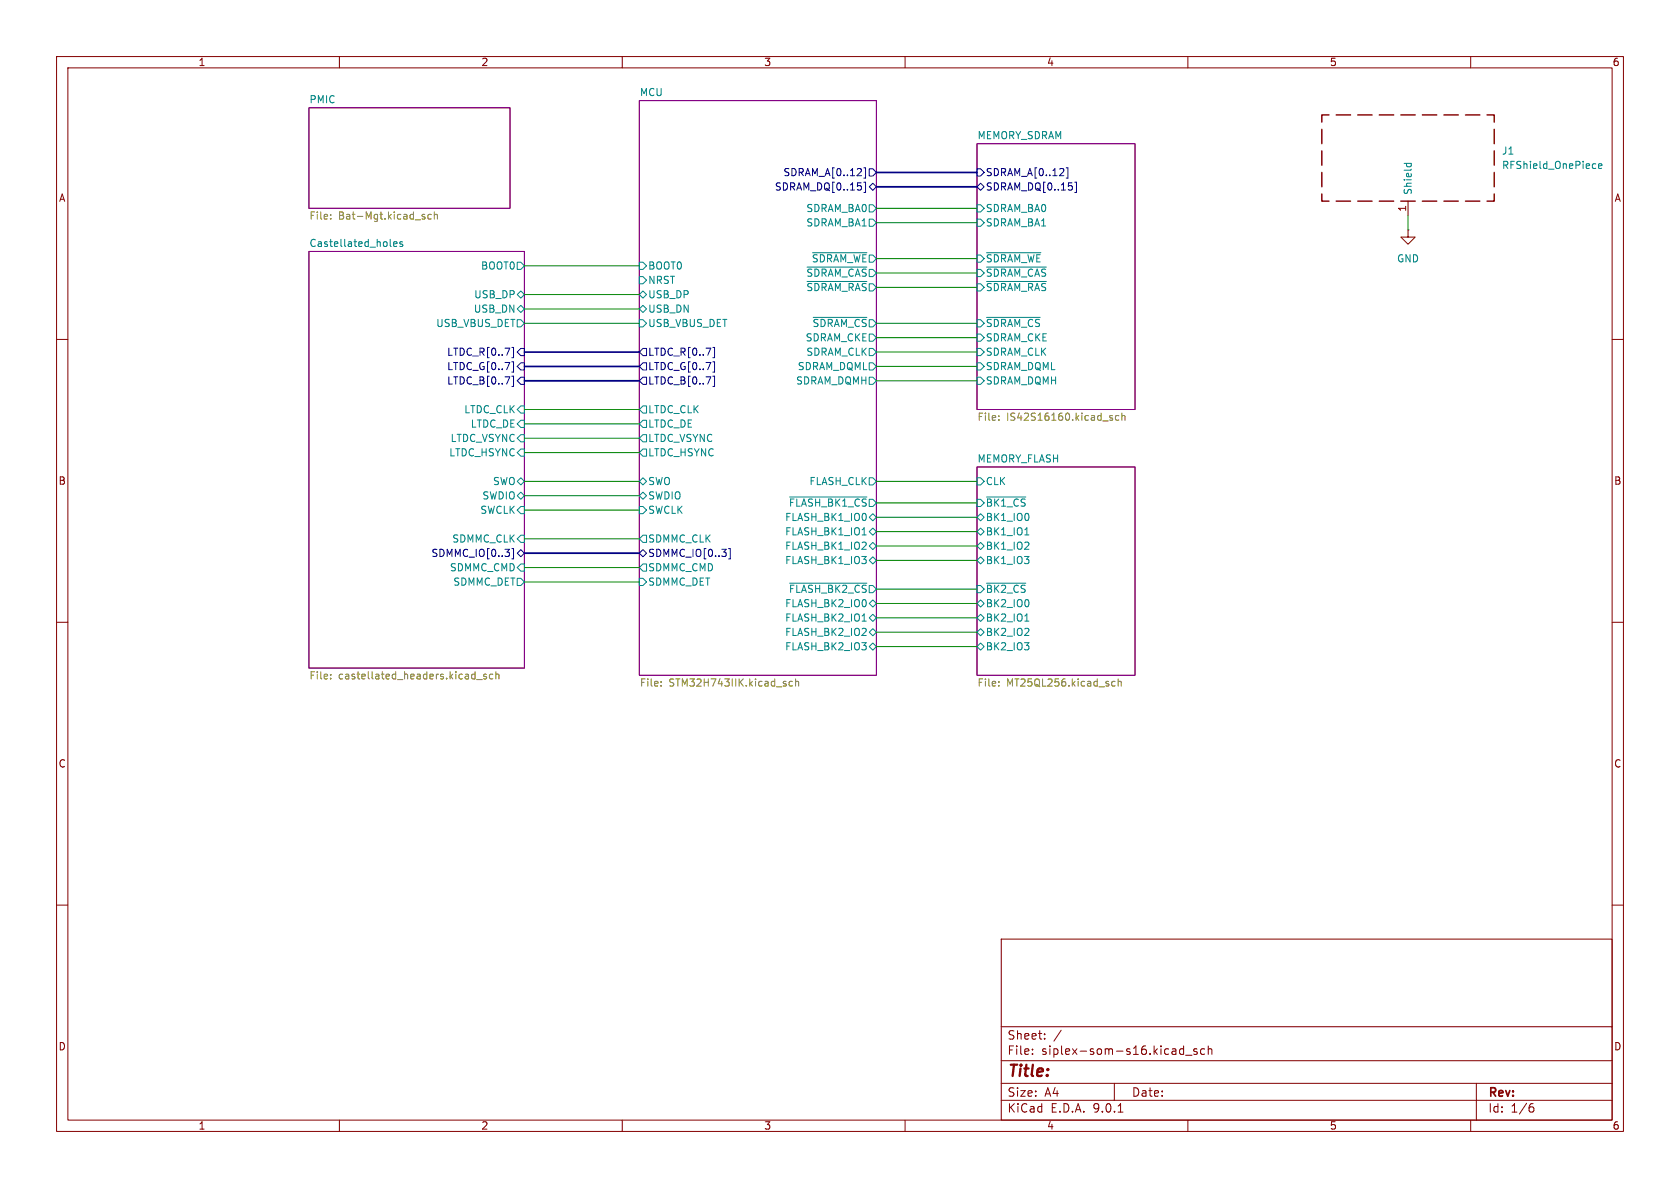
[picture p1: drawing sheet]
<svg xmlns="http://www.w3.org/2000/svg" width="297mm" height="210mm" viewBox="0 0 297 210" stroke-linecap="round" stroke-linejoin="round" font-family="sans-serif">
<path d="M0 0h297v210h-297z" fill="#fff" stroke="#fff" stroke-width=".18"/>
<g fill="none" stroke="#840000" stroke-width=".18">
<path d="M10 10h277v190h-277zM12 12h273v186h-273zM60 10v2M110 10v2M160 10v2M210 10v2M260 10v2M248.9 35.6v2.5M248.9 40.6v1.3h1.3l-1.3 1.3-1.3-1.3h1.3M248.9 40.6h.1M10 60h2M285 60h2"/>
<path d="M10 110h2M285 110h2M10 160h2M177 166h108v32h-108zM285 160h2M60 198v2M110 198v2M160 198v2M177 194.5h108M177 191.5h108M177 187.5h108M177 181.5h108"/>
<path d="M182.5 186.3v.1M182.5 185.5v.1M184.7 183.6v.1M184.7 182.8v.1M187.6 182.1l-1.3 2M197 191.5v3M197.7 196.6h.8M208.5 186.1l.3 .3 .4-.1M209.2 184.9v1.5M209.2 185.5l-.4-.1-.3 .3M209.6 186.5h1.1M210 198v2"/>
<path d="M211.6 185.5l-.4-.1-.2 .2 .1 .2 .5 .2v.3h-.6M213 185.5l-.5-.1-.3 .3v.4l.2 .2h.6M213.6 185.5l.2-.1 .4 .1v.9M213.6 184.9v1.5M260 198v2M261 191.5v6.5M270.6 195.7h.4l.2 .3-.1 .5-.5 .1M271 195.1l-.4 .1"/>
</g>
<path d="M54.6 19.1h35.6v17.7h-35.6zM113 17.8h41.9v101.6h-41.9zM172.7 25.4h28v47h-28zM54.6 44.5h38.1v73.6h-38.1zM172.7 82.6h28v36.8h-28z" fill="none" stroke="#840084" stroke-width=".18"/>
<g fill="none" stroke="#008484" stroke-width=".18">
<path d="M153.7 36.2h.6l.6 .6-.6 .7h-.6zM153.7 38.7h.6l.6 .7-.6 .6h-.6zM172.7 36.2h.7l.6 .6-.6 .7h-.7zM172.7 38.7h.7l.6 .7-.6 .6h-.7zM248.2 28.9h1.3M248.7 28.9v.3M249.4 28.9l.1 .3M282 28.9l.1 .1M282.1 29.7l-.1 .1M282.6 29.4l.6-.2-.1-.2-.3-.1-.2 .2 .1 .6h.4M69.6 43.2l.6-.2-.1-.2-.3-.1-.2 .2v.6h.5M71.2 42.8l-.3-.1-.2 .2v.2l.5 .1v.3h-.5"/>
<path d="M91.4 54.6l.7-.6 .6 .6-.6 .6zM91.4 56.5h.7l.6 .7-.6 .6h-.7zM91.4 46.4h.7l.6 .6-.6 .6h-.7zM92.1 51.4l.6 .7-.6 .6-.7-.6zM113 56.5h.7l.6 .7-.6 .6h-.7zM113 46.4h.7l.6 .6-.6 .6h-.7zM113 48.9h.7l.6 .6-.6 .7h-.7zM113.7 51.4l.6 .7-.6 .6-.7-.6zM113.7 54l.6 .6-.6 .6-.7-.6zM142.7 47.2h10.6M142.7 49.8h10.6M143.6 44.7h9.7"/>
<path d="M143.8 56.1h9.5M153.7 59.1h.6l.6 .6-.6 .6h-.6zM172.7 45.1h.7l.6 .6-.6 .7h-.7zM172.7 47.6h.7l.6 .7-.6 .6h-.7zM172.7 50.2h.7l.6 .6-.6 .6h-.7zM172.7 56.5h.7l.6 .7-.6 .6h-.7zM172.7 59.1h.7l.6 .6-.6 .6h-.7zM174.4 44.7h9.6M174.4 47.2h10.6M174.4 49.8h10.6M174.4 56.1h9.5M92.1 76.8h.6v1.3h-.6l-.7-.6z"/>
<path d="M92.1 71.8h.6v1.2h-.6l-.7-.6zM92.1 74.3h.6v1.3h-.6l-.7-.7zM113.7 76.8h.6v1.3h-.6l-.7-.6zM113.7 79.4h.6v1.2h-.6l-.7-.6zM113.7 71.8h.6v1.2h-.6l-.7-.6zM113.7 74.3h.6v1.3h-.6l-.7-.7zM153.7 66.7h.6l.6 .6-.6 .6h-.6zM153.7 61.6h.6l.6 .6-.6 .7h-.6zM153.7 64.1h.6l.6 .7-.6 .6h-.6zM172.7 64.1h.7l.6 .7-.6 .6h-.7zM172.7 61.6h.7l.6 .6-.6 .7h-.7zM172.7 66.7h.7l.6 .6-.6 .6h-.7z"/>
<path d="M91.4 80l.7-.6h.6v1.2h-.6zM91.4 87.6l.7-.6 .6 .6-.6 .7zM91.4 85.1l.7-.6 .6 .6-.6 .6zM92.1 89.5h.6v1.3h-.6l-.7-.6zM92.1 94.6h.6v1.3h-.6l-.7-.6zM92.1 99.7h.6v1.3h-.6l-.7-.7zM113 85.1l.7-.6 .6 .6-.6 .6zM113 89.5h.7l.6 .7-.6 .6h-.7zM113.7 87l.6 .6-.6 .7-.7-.7zM113.7 94.6h.6v1.3h-.6l-.7-.6zM113.7 99.7h.6v1.3h-.6l-.7-.7zM139.6 87.9h13.7"/>
<path d="M152.4 97.1h.7M152.4 98.4h.7l-.4 .5M152.4 94.6h.7M153.1 91v.8M153.1 96v.4M153.1 99v.5M153.7 84.5h.6l.6 .6-.6 .6h-.6zM153.7 91.4l.6-.6 .6 .6-.6 .7zM153.7 94l.6-.7 .6 .7-.6 .6zM153.7 96.5l.6-.6 .6 .6-.6 .7zM154.3 98.4l.6 .7-.6 .6-.6-.6zM172.7 84.5h.7l.6 .6-.6 .6h-.7z"/>
<path d="M172.7 96.5l.7-.6 .6 .6-.6 .7zM172.7 88.3h.7l.6 .6-.6 .6h-.7zM172.7 94l.7-.7 .6 .7-.6 .6zM172.7 99.1l.7-.7 .6 .7-.6 .6zM173.4 90.8l.6 .6-.6 .7-.7-.7zM174.4 87.9h7M181.1 97.1h.8M181.2 94.6h.7M181.8 96v.4M91.4 102.2h.7l.6 .7-.6 .6h-.7zM113 102.2h.7l.6 .7-.6 .6h-.7zM139.6 103.1h13.7"/>
<path d="M152.4 112.3h.7M152.4 113.6h.7l-.4 .5M152.4 109.8h.7M153.1 106.2v.8M153.1 111.2v.4M153.1 114.2v.6M153.7 109.2l.6-.6 .6 .6-.6 .7zM153.7 106.7l.6-.7 .6 .7-.6 .6zM153.7 114.3l.6-.6 .6 .6-.6 .6zM154.3 111.1l.6 .7-.6 .6-.6-.6zM172.7 111.8l.7-.7 .6 .7-.6 .6zM172.7 106.7l.7-.7 .6 .7-.6 .6z"/>
<path d="M172.7 103.5h.7l.6 .6-.6 .7h-.7zM172.7 109.2l.7-.6 .6 .6-.6 .7zM172.7 114.3l.7-.6 .6 .6-.6 .6zM174.4 103.1h7M181.1 112.3h.8M181.2 109.8h.7M181.8 111.2v.4"/>
</g>
<g fill="none" stroke="#848400" stroke-width=".18">
<path d="M58.5 38.6v.1M58.5 38v.1M74.8 38.3l.3 .1 .1 .2-.2 .1h-.3M74.8 37.9l.3 .1M76.2 38l-.3-.1-.3 .2 .2 .6h.4M76.8 38l.2-.1 .3 .1v.7M76.8 37.5v1.2M176.6 73.5v.1M176.6 74.2v.1M196.5 73.9l.2 .2-.2 .2M196.5 73.5h.1M197.8 73.5h-.4l-.2 .2 .1 .5h.5"/>
<path d="M198.3 73.6l.2-.1h.3l.1 .8M198.3 73v1.3M58.5 119.2v.2M58.5 119.9v.1M86 119.2h-.3l-.2 .2 .1 .1 .4 .2v.3h-.5M87.1 119.2h-.3l-.3 .2 .1 .6h.5M87.7 119.3l.2-.1h.3v.8M87.7 118.7v1.3M84.3 120.1h1M116.9 121.2v.1M116.9 120.5v.1M140.1 120.5l-.4-.1-.2 .3 .1 .5h.5"/>
<path d="M140.6 120.6l.2-.2 .3 .1 .1 .8M140.6 120v1.3M176.6 121.2v.1M176.6 120.5v.1M196.6 121.2l.2 .1 .3-.1M197.1 120.5l-.3-.1-.2 .2M197.7 120.6l.2-.2 .3 .1v.8M197.7 120v1.3"/>
</g>
<g fill="none" stroke="#000084" stroke-width=".18">
<path d="M152.7 29.7h.3v1.8h-.3M152.7 32.2h.3v1.8h-.3M153.7 29.8h.6l.6 .7-.6 .6h-.6zM153.7 33l.6-.6 .6 .6-.6 .7zM172.7 29.8h.7l.6 .7-.6 .6h-.7zM172.7 33l.7-.6 .6 .6-.6 .7zM188.5 29.7h.3v1.8h-.3M190 32.2h.3v1.8h-.3M90.5 61.4h.3v1.8h-.3M90.5 66.5h.3v1.8h-.3M90.5 64h.3v1.8h-.3M91.4 62.2l.7-.6h.6v1.3h-.6z"/>
<path d="M91.4 67.3l.7-.6h.6v1.2h-.6zM92.1 64.1h.6v1.3h-.6l-.7-.6zM113.7 61.6h.6v1.3h-.6l-.7-.7zM113.7 66.7h.6v1.2h-.6l-.7-.6zM113.7 64.1h.6v1.3h-.6l-.7-.6zM126 61.4h.3v1.8h-.3M126 64h.3v1.8h-.3M126 66.5h.3v1.8h-.3M90.5 97h.3v1.8h-.3M91.4 97.8l.7-.6 .6 .6-.6 .6zM113 97.8l.7-.6 .6 .6-.6 .6zM128.8 97h.3v1.8h-.3"/>
</g>
<g fill="none" stroke="#840000" stroke-width=".25">
<path d="M233.7 34.3v1.3h1.2M233.7 22.9v2.5M233.7 26.7v2.5M233.7 30.5v2.5M234.9 20.3h-1.2v1.3M236.2 20.3h2.6M236.2 35.6h2.6M240 20.3h2.6M240 35.6h2.6M243.8 20.3h2.6M243.8 35.6h2.6M247.6 20.3h2.6"/>
<path d="M247.6 35.6h2.6M251.5 20.3h2.5M251.5 35.6h2.5M255.3 20.3h2.5M255.3 35.6h2.5M259.1 20.3h2.5M259.1 35.6h2.5M262.9 20.3h1.3v1.3M264.2 34.3v1.3h-1.3M264.2 22.9v2.5M264.2 26.7v2.5M264.2 30.5v2.5"/>
</g>
<path d="M154.9 30.5h17.8M154.9 33h17.8M92.7 62.2h20.3M92.7 64.8h20.3M92.7 67.3h20.3M92.7 97.8h20.3" fill="none" stroke="#000084" stroke-width=".3"/>
<g fill="none" stroke="#008400" stroke-width=".18">
<path d="M154.9 36.8h17.8M154.9 39.4h17.8M248.9 38.1v2.5M92.7 57.2h20.3M92.7 47h20.3M92.7 54.6h20.3M92.7 52.1h20.3M154.9 59.7h17.8M154.9 57.2h17.8M154.9 45.7h17.8M154.9 48.3h17.8M154.9 50.8h17.8"/>
<path d="M92.7 74.9h20.3M92.7 72.4h20.3M92.7 77.5h20.3M154.9 64.8h17.8M154.9 62.2h17.8M154.9 67.3h17.8M92.7 80h20.3M92.7 85.1h20.3M92.7 87.6h20.3M92.7 95.3h20.3M92.7 90.2h20.3M154.9 88.9h17.8"/>
<path d="M154.9 91.4h17.8M154.9 96.5h17.8M154.9 99.1h17.8M154.9 94h17.8M154.9 85.1h17.8M92.7 100.3h20.3M92.7 102.9h20.3M154.9 106.7h17.8M154.9 111.8h17.8M154.9 104.1h17.8M154.9 114.3h17.8M154.9 109.2h17.8"/>
</g>
<text font-size="2.8" fill="#840000" x="178" y="190.9">Title:</text>
<g font-size="2.1" fill="#840000">
<text x="178" y="184">Sheet:</text>
<text x="178" y="186.7">File:</text>
<text x="184.1" y="186.7">siplex-som-s16.kicad_sch</text>
<text x="178" y="196.9">KiCad</text>
<text x="178" y="194.1">Size:</text>
<text x="184.7" y="194.1">A4</text>
<text x="185.7" y="196.9">E.D.A.</text>
<text x="193.3" y="196.9">9.0.1</text>
<text x="200" y="194.1">Date:</text>
<text x="263" y="194.3">Rev:</text>
<text x="263" y="196.9">Id:</text>
<text x="267.1" y="196.9">1/6</text>
</g>
<g font-size="1.8" fill="#840000">
<text x="35" y="11.9">1</text>
<text x="85" y="11.9">2</text>
<text x="135" y="11.9">3</text>
<text x="185" y="11.9">4</text>
<text x="235" y="11.9">5</text>
<text x="285" y="11.9">6</text>
<text x="10.3" y="35.9">A</text>
<text x="285.3" y="35.9">A</text>
<text x="248.7" y="37.5" transform="rotate(-90 248.7 37.5)">1</text>
<text x="10.3" y="85.9">B</text>
<text x="285.3" y="85.9">B</text>
<text x="10.3" y="135.9">C</text>
<text x="285.3" y="135.9">C</text>
<text x="10.3" y="185.9">D</text>
<text x="285.3" y="185.9">D</text>
<text x="35" y="199.9">1</text>
<text x="85" y="199.9">2</text>
<text x="135" y="199.9">3</text>
<text x="185" y="199.9">4</text>
<text x="235" y="199.9">5</text>
<text x="285" y="199.9">6</text>
</g>
<g font-size="1.8" fill="#008484">
<text x="113" y="17.1">MCU</text>
<text x="54.6" y="18.3">PMIC</text>
<text x="172.7" y="24.7">MEMORY_SDRAM</text>
<text x="265.4" y="27.5">J1</text>
<text x="249.8" y="34.5" transform="rotate(-90 249.8 34.5)">Shield</text>
<text x="265.4" y="30.1">RFShield_OnePiece</text>
<text x="142.5" y="37.7">SDRAM_BA0</text>
<text x="142.5" y="40.2">SDRAM_BA1</text>
<text x="174.2" y="37.7">SDRAM_BA0</text>
<text x="174.2" y="40.2">SDRAM_BA1</text>
<text x="54.6" y="43.7">Castellated_holes</text>
<text x="84.9" y="47.9">BOOT0</text>
<text x="114.5" y="47.9">BOOT0</text>
<text x="143.4" y="46.6">~{SDRAM_WE}</text>
<text x="174.2" y="46.6">~{SDRAM_WE}</text>
<text x="246.9" y="46.6">GND</text>
<text x="83.7" y="52.9">USB_DP</text>
<text x="114.5" y="52.9">USB_DP</text>
<text x="114.5" y="50.4">NRST</text>
<text x="142.5" y="49.1">~{SDRAM_CAS}</text>
<text x="142.5" y="51.7">~{SDRAM_RAS}</text>
<text x="174.2" y="49.1">~{SDRAM_CAS}</text>
<text x="174.2" y="51.7">~{SDRAM_RAS}</text>
<text x="77" y="58">USB_VBUS_DET</text>
<text x="83.7" y="55.5">USB_DN</text>
<text x="114.5" y="55.5">USB_DN</text>
<text x="114.5" y="58">USB_VBUS_DET</text>
<text x="143.5" y="58">~{SDRAM_CS}</text>
<text x="174.2" y="58">~{SDRAM_CS}</text>
<text x="140.9" y="65.6">SDRAM_DQML</text>
<text x="142.3" y="60.6">SDRAM_CKE</text>
<text x="142.5" y="63.1">SDRAM_CLK</text>
<text x="174.2" y="65.6">SDRAM_DQML</text>
<text x="174.2" y="63.1">SDRAM_CLK</text>
<text x="174.2" y="60.6">SDRAM_CKE</text>
<text x="140.6" y="68.2">SDRAM_DQMH</text>
<text x="174.2" y="68.2">SDRAM_DQMH</text>
<text x="82" y="73.3">LTDC_CLK</text>
<text x="83.1" y="75.8">LTDC_DE</text>
<text x="114.5" y="73.3">LTDC_CLK</text>
<text x="114.5" y="75.8">LTDC_DE</text>
<text x="79.3" y="80.9">LTDC_HSYNC</text>
<text x="79.6" y="78.3">LTDC_VSYNC</text>
<text x="114.5" y="78.3">LTDC_VSYNC</text>
<text x="114.5" y="80.9">LTDC_HSYNC</text>
<text x="172.7" y="81.8">MEMORY_FLASH</text>
<text x="85.2" y="88.5">SWDIO</text>
<text x="87.1" y="86">SWO</text>
<text x="114.5" y="86">SWO</text>
<text x="114.5" y="88.5">SWDIO</text>
<text x="139.4" y="89.8">~{FLASH_BK1_CS}</text>
<text x="143" y="86">FLASH_CLK</text>
<text x="174.2" y="86">CLK</text>
<text x="174.2" y="89.8">~{BK1_CS}</text>
<text x="84.8" y="91">SWCLK</text>
<text x="114.5" y="91">SWCLK</text>
<text x="138.7" y="92.3">FLASH_BK1_IO0</text>
<text x="138.7" y="94.8">FLASH_BK1_IO1</text>
<text x="174.2" y="92.3">BK1_IO0</text>
<text x="174.2" y="94.8">BK1_IO1</text>
<text x="79.4" y="101.2">SDMMC_CMD</text>
<text x="79.9" y="96.1">SDMMC_CLK</text>
<text x="114.5" y="96.1">SDMMC_CLK</text>
<text x="114.5" y="101.2">SDMMC_CMD</text>
<text x="138.7" y="97.4">FLASH_BK1_IO2</text>
<text x="138.7" y="99.9">FLASH_BK1_IO3</text>
<text x="174.2" y="97.4">BK1_IO2</text>
<text x="174.2" y="99.9">BK1_IO3</text>
<text x="80" y="103.7">SDMMC_DET</text>
<text x="114.5" y="103.7">SDMMC_DET</text>
<text x="138.7" y="107.5">FLASH_BK2_IO0</text>
<text x="139.4" y="105">~{FLASH_BK2_CS}</text>
<text x="174.2" y="107.5">BK2_IO0</text>
<text x="174.2" y="105">~{BK2_CS}</text>
<text x="138.7" y="110.1">FLASH_BK2_IO1</text>
<text x="138.7" y="112.6">FLASH_BK2_IO2</text>
<text x="174.2" y="112.6">BK2_IO2</text>
<text x="174.2" y="110.1">BK2_IO1</text>
<text x="138.7" y="115.2">FLASH_BK2_IO3</text>
<text x="174.2" y="115.2">BK2_IO3</text>
</g>
<g font-size="1.8" fill="#000084">
<text x="136.9" y="33.9">SDRAM_DQ[0..15]</text>
<text x="138.4" y="31.3">SDRAM_A[0..12]</text>
<text x="174.2" y="31.3">SDRAM_A[0..12]</text>
<text x="174.2" y="33.9">SDRAM_DQ[0..15]</text>
<text x="79" y="63.1">LTDC_R[0..7]</text>
<text x="79" y="65.6">LTDC_G[0..7]</text>
<text x="114.5" y="63.1">LTDC_R[0..7]</text>
<text x="114.5" y="65.6">LTDC_G[0..7]</text>
<text x="79" y="68.2">LTDC_B[0..7]</text>
<text x="114.5" y="68.2">LTDC_B[0..7]</text>
<text x="76.2" y="98.7">SDMMC_IO[0..3]</text>
<text x="114.5" y="98.7">SDMMC_IO[0..3]</text>
</g>
<g font-size="1.8" fill="#848400">
<text x="54.6" y="39.1">File:</text>
<text x="59.8" y="39.1">Bat-Mgt.kicad_sch</text>
<text x="172.7" y="74.7">File:</text>
<text x="177.9" y="74.7">IS42S16160.kicad_sch</text>
<text x="54.6" y="120.4">File:</text>
<text x="59.8" y="120.4">castellated_headers.kicad_sch</text>
<text x="113" y="121.7">File:</text>
<text x="118.3" y="121.7">STM32H743IIK.kicad_sch</text>
<text x="172.7" y="121.7">File:</text>
<text x="177.9" y="121.7">MT25QL256.kicad_sch</text>
</g>
</svg>
